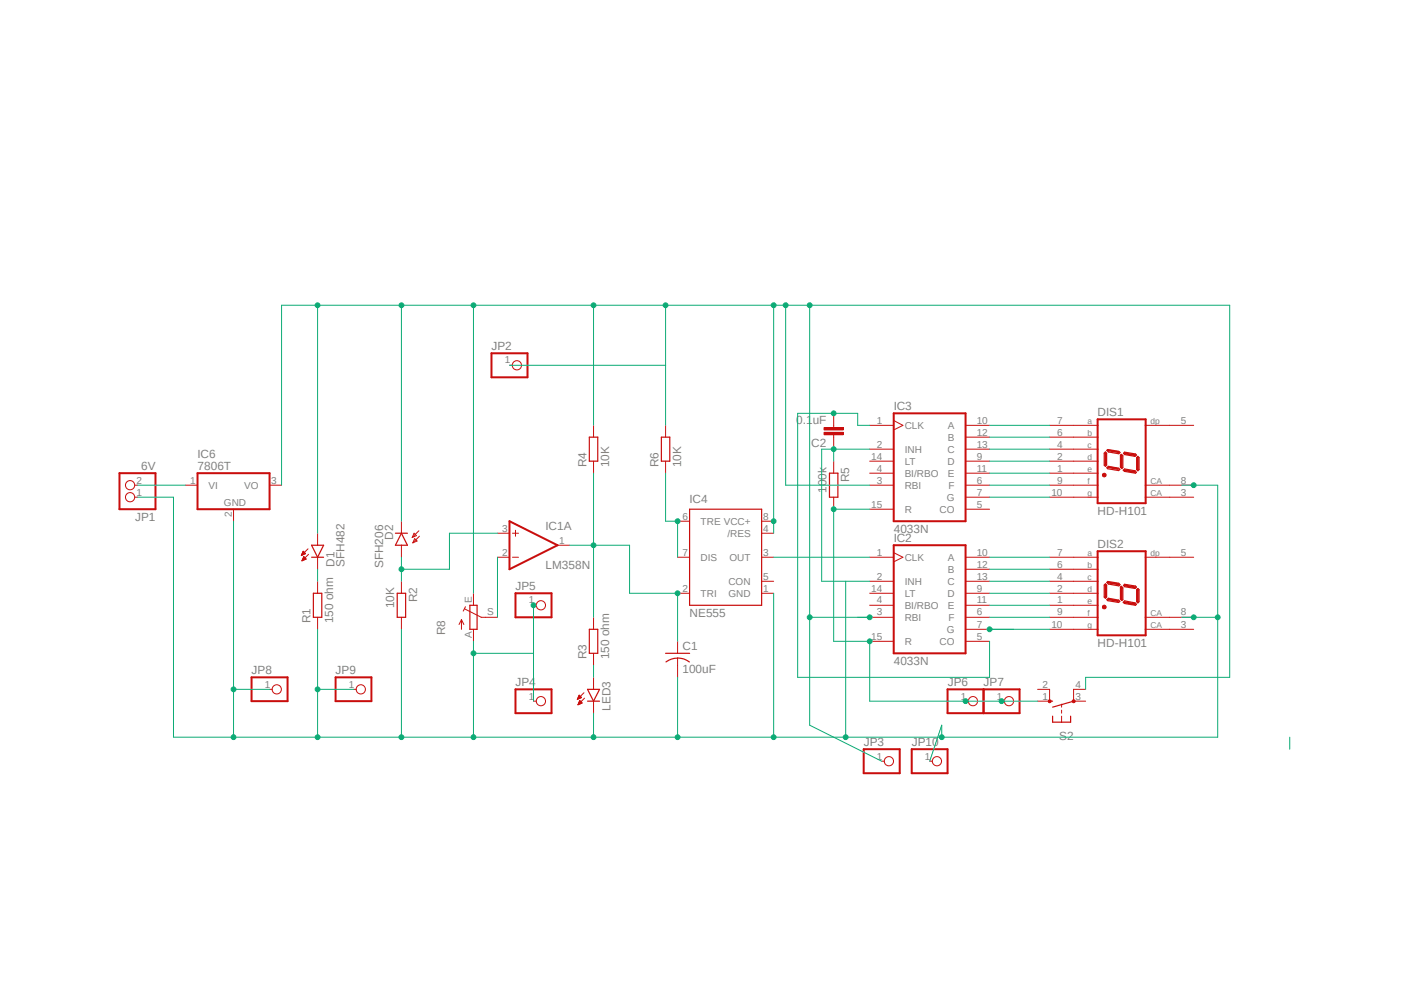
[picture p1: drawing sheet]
<svg xmlns="http://www.w3.org/2000/svg" width="297mm" height="210mm" viewBox="0 0 297 210" stroke-linecap="round" stroke-linejoin="round" font-family="sans-serif">
<path d="M24.1 63.5l248.8 100.3M272.9 63.5l-248.8 100.3" fill="none" stroke="#fff" stroke-width=".21"/>
<path d="M189.1 87.4h15.2v22.8h-15.2zM107.8 110.2l10.1 5.1-10.1 5.1zM189.1 115.3h15.2v22.9h-15.2z" fill="none" stroke="#c90d0c" stroke-width=".42"/>
<g fill="none" stroke="#c90d0c" stroke-width=".21">
<path d="M125.6 90v2.5M125.6 97.5v2.6M140.8 90v2.5M140.8 97.5v2.6M176.4 90v.4M176.4 91.9v.6M176.4 97.5v2.6M184 90h5.1M184 95h5.1M184 97.5h5.1M189.1 88.9l1.9 1.1-1.9 .9M204.3 90h5"/>
<path d="M204.3 95h5M204.3 97.5h5M204.3 92.5h5M63.8 117.5h.1M63.8 117.4h.2M63.8 117.3h.3M63.8 117.2h.5M63.9 117.1h.7M63.9 118.5h.2M63.9 118.4h.4M64 116.9h.5M64 118.4h.5"/>
<path d="M64 116.8h.4M64 118.3h.7M64.1 116.8h.2M64.1 118.2h.6M64.1 116.7h.1M64.1 118.1h.5M64.1 116.6l.5 .5-.8 .4zM64.1 118h.4M64.2 117.9h.2M64.2 117.8h.1M64.2 117.7h.1M64.3 117.7l-.4 .9"/>
<path d="M64.3 117.7l.5 .5-.9 .4M65.2 116.1l-1.4 1.4M65.3 117.2l-1.4 1.4M67.2 112.8v2.5M67.2 117.9v2.5M84.9 110.2v2.6M84.9 115.3v2.6M87.6 112.8l.5 .5-.9 .4zM87.7 113.9l.5 .5-.9 .4zM88.6 112.3l-1.4 1.4M88.7 113.4l-1.4 1.4M105.2 112.8h2.6"/>
<path d="M105.2 117.9h2.6M108.4 112.8h1.3M108.4 117.9h1.3M109.1 112.1v1.3M117.9 115.3h2.6M143.3 117.9h2.6M143.3 110.2h2.6M161.1 112.8h2.6M161.1 117.9h2.6M161.1 110.2h2.6M176.4 105.2v2.5M184 117.9h5.1"/>
<path d="M184 102.6h5.1M184 100.1h5.1M184 107.7h5.1M189.1 116.9l1.9 1-1.9 .9M204.3 117.9h5M204.3 102.6h5M204.3 100.1h5M204.3 107.7h5M204.3 105.2h5M67.2 122.9v2.6M67.2 130.6v2.5M84.9 122.9v2.6"/>
<path d="M84.9 130.6v2.5M125.6 130.6v2.5M125.6 138.2v2.5M143.3 125.5h2.6M143.3 135.6v2.6M143.3 139.2v4.1M161.1 122.9h2.6M161.1 125.5h2.6M184 122.9h5.1M184 130.6h5.1M184 128h5.1M184 135.6h5.1"/>
<path d="M184 125.5h5.1M204.3 122.9h5M204.3 130.6h5M204.3 128h5M204.3 135.6h5M204.3 133.1h5M204.3 125.5h5M204.3 120.4h5M122.2 147.8h.1M122.2 147.7h.4M122.3 147.7h.5M122.3 147.6h.6"/>
<path d="M122.3 149h.1M122.3 147.5h.7M122.3 147.4h.6M122.3 148.9h.3M122.4 147.3h.4M122.4 148.8h.5M122.4 147.2h.3M122.4 148.7h.7M122.4 148.6h.7M122.5 147.2h.1M122.5 148.5h.5M122.5 147l.5 .5-.9 .4z"/>
<path d="M122.5 148.5h.4M122.6 148.4h.3M122.6 148.3h.2M122.6 148.2l-.3 .9M122.6 148.2l.5 .5-.8 .4M122.6 148.2h.1M123.5 146.5l-1.4 1.4M123.7 147.7l-1.4 1.4M125.6 143.3v2.5M125.6 148.3v2.5"/>
</g>
<g fill="none" stroke="#c90d0c" stroke-width=".25">
<path d="M124.7 92.5h1.7v5h-1.7zM139.9 92.5h1.8v5h-1.8zM65.9 115.3h2.6l-1.3 2.6zM65.9 117.9h2.6M83.7 112.8h2.5M84.9 112.8l1.3 2.5h-2.5zM145.9 107.7h15.2v20.3h-15.2zM175.5 100.1h1.7v5.1h-1.7zM66.3 125.5h1.8v5.1h-1.8zM84 125.5h1.8v5.1h-1.8zM124.7 133.1h1.7v5.1h-1.7zM140.8 138.2h5.1"/>
<path d="M143.3 139.1a4 4 0 0 1 2.5 .9M143.3 139.2a4.1 4.1 0 0 0-2.4 .8M124.3 145.8h2.5l-1.2 2.5zM124.3 148.3h2.5"/>
</g>
<path d="M174.3 90.4h4.1v.5h-4.1z" fill-rule="evenodd" fill="#c90d0c"/>
<path d="M174.3 90.4h4.1v.5h-4.1z" fill="none" stroke="#c90d0c" stroke-width=".21"/>
<path d="M174.3 91.4h4.1v.5h-4.1z" fill-rule="evenodd" fill="#c90d0c"/>
<g fill="none" stroke="#c90d0c" stroke-width=".21">
<path d="M174.3 91.4h4.1v.5h-4.1zM176.4 87.4v2.6M176.4 92.5v2.5M28.5 105.2h.6M28.5 102.6h.6M222 145.8v2.5M224.6 148.9v.7M224.6 150.2v.6M224.6 151.5v1.2M227.1 145.8v2.5"/>
<circle cx="27.5" cy="102.6" r=".98"/>
<circle cx="27.5" cy="105.2" r=".98"/>
</g>
<path d="M25.3 100.1h7.6v7.6h-7.6z" fill="none" stroke="#c90d0c" stroke-width=".42"/>
<path d="M222 148.3h.7M222.7 151.5v1.2h3.8v-1.2M227.1 148.3l-4.4 1.3" fill="none" stroke="#c90d0c" stroke-width=".25"/>
<path d="M226.9 148.1h.5v.4h-.5l-.1-.2z" fill-rule="evenodd" fill="#c90d0c"/>
<path d="M226.9 148.1h.5v.4h-.5l-.1-.2z" fill="none" stroke="#c90d0c" stroke-width=".21"/>
<path d="M221.8 148.1h.5v.4h-.5z" fill-rule="evenodd" fill="#c90d0c"/>
<g fill="none" stroke="#c90d0c" stroke-width=".21">
<path d="M107.8 77.3h.5M227.1 97.5h5.2M227.1 92.5h5.2M227.1 90h5.2M227.1 95h5.2M242.2 90h5.2M39.2 102.6h2.6M49.4 107.7v2.5M57 102.6h2.6M227.1 102.6h5.2M227.1 105.2h5.2M227.1 100.1h5.2"/>
<path d="M242.2 102.6h5.2M242.2 105.2h5.2M97.6 131.1v2M97.6 131.1l-.5 1M97.6 131.1l.5 1M98.3 128.8l3.5 1.8h3.4M98.5 128.3l-.5 .9M100.2 125.5v2.5M100.2 133.1v2.5M112.9 128h.5M112.9 148.3h.5M219.5 148.3h2.5"/>
<path d="M219.5 145.8h2.5M221.8 148.1h.5v.4h-.5zM227.1 148.3h2.6M227.1 145.8h2.6M186.5 161h.6M196.7 161h.5"/>
<circle cx="109.3" cy="77.3" r=".98"/>
<circle cx="114.4" cy="128" r=".98"/>
<circle cx="114.4" cy="148.3" r=".98"/>
<circle cx="188" cy="161" r=".98"/>
<circle cx="198.2" cy="161" r=".98"/>
</g>
<path d="M233.6 95.8l.2-.2 .3 .2v2.6l-.3 .2-.2-.2zM234.1 95.2l.3-.1 2.3 .4 .2 .2-.2 .3-2.2-.4zM234.1 98.9l.4-.3 2.1 .4 .3 .3-.3 .2-2.2-.4zM237.2 96.1l.3 .3v2.5l-.2 .2-.3-.3v-2.5zM237.6 99.4l.3-.2 2.2 .4 .3 .3-.2 .2-2.3-.4zM237.7 95.9l.2-.3 2.3 .4 .2 .2-.3 .3-2.2-.4zM240.5 96.8l.2-.3 .3 .3v2.5l-.3 .3-.2-.3zM99.4 128h1.5v5.1h-1.5z" fill="none" stroke="#c90d0c" stroke-width=".25"/>
<g fill="none" stroke="#c90d0c" stroke-width=".42">
<path d="M104 74.7h7.6v5.1h-7.6zM232.2 88.7h10.2v17.7h-10.2zM233.8 95.9v2.4M234.4 95.2l2.2 .4M234.5 98.8l2 .4M237.3 96.3v2.5M237.9 99.4l2.2 .4M237.9 95.9l2.2 .4M240.7 96.8v2.5M41.8 100.1h15.2v7.6h-15.2zM109.1 125.5h7.6v5.1h-7.6zM109.1 145.8h7.6v5h-7.6z"/>
<path d="M182.7 158.5h7.6v5h-7.6zM192.9 158.5h7.5v5h-7.5z"/>
</g>
<path d="M233.6 100.3v.3" fill="none" stroke="#c90d0c" stroke-width=".34"/>
<path d="M233.3 100.2l.3-.1 .3 .1 .1 .3-.1 .3-.3 .1-.3-.1-.1-.3h.5l-.1 .1-.4-.1z" fill-rule="evenodd" fill="#c90d0c"/>
<g fill="none" stroke="#c90d0c" stroke-width=".21">
<path d="M222 90h5.1M222 97.5h5.1M222 92.5h5.1M222 95h5.1M247.4 90h5.1M222 102.6h5.1M222 105.2h5.1M222 100.1h5.1M227.1 117.9h5.2M233.3 100.2l.3-.1 .3 .1 .1 .3-.1 .3-.3 .1-.3-.1-.1-.3h.5l-.1 .1-.4-.1zM242.2 117.9h5.2M247.4 102.6h5.1"/>
<path d="M247.4 105.2h5.1M227.1 133.1h5.2M227.1 130.6h5.2M227.1 125.5h5.2M227.1 120.4h5.2M227.1 122.9h5.2M227.1 128h5.2M242.2 133.1h5.2M242.2 130.6h5.2"/>
</g>
<path d="M233.6 128.3v.2" fill="none" stroke="#c90d0c" stroke-width=".34"/>
<path d="M233.6 123.7l.2-.2 .3 .2v2.6l-.3 .2-.2-.2zM234.1 126.8l.4-.3 2.1 .4 .3 .3-.3 .2-2.2-.4zM234.4 123l2.3 .4 .2 .3-.2 .2-2.2-.4-.4-.3zM237.2 124l.3 .3v2.5l-.2 .2-.3-.3v-2.5zM237.6 127.4l.3-.3 2.2 .4 .3 .3-.2 .2-2.3-.4zM237.7 123.8l.2-.2 2.3 .4 .2 .2-.3 .3-2.2-.4zM240.5 124.7l.2-.2 .3 .2v2.6l-.3 .2-.2-.2z" fill="none" stroke="#c90d0c" stroke-width=".25"/>
<path d="M232.2 116.6h10.2v17.8h-10.2zM233.8 123.8v2.4M234.4 123.2l2.2 .4M234.5 126.7l2 .4M237.3 124.2v2.5M237.9 127.4l2.2 .4M237.9 123.8l2.2 .4M240.7 124.7v2.6" fill="none" stroke="#c90d0c" stroke-width=".42"/>
<path d="M233.3 128.1l.3-.1 .3 .1 .1 .3-.1 .3h-.6l-.1-.3 .4-.1 .1 .1h-.5z" fill-rule="evenodd" fill="#c90d0c"/>
<g fill="none" stroke="#c90d0c" stroke-width=".21">
<path d="M222 117.9h5.1M247.4 117.9h5.1M222 130.6h5.1M222 125.5h5.1M222 120.4h5.1M222 133.1h5.1M222 122.9h5.1M222 128h5.1M233.3 128.1l.3-.1 .3 .1 .1 .3-.1 .3h-.6l-.1-.3 .4-.1 .1 .1h-.5zM247.4 130.6h5.1M247.4 133.1h5.1M57 145.8h.6"/>
<path d="M74.8 145.8h.6M204.3 148.3h.6M211.9 148.3h.6"/>
<circle cx="58.5" cy="145.8" r=".98"/>
<circle cx="76.3" cy="145.8" r=".98"/>
<circle cx="205.8" cy="148.3" r=".98"/>
<circle cx="213.4" cy="148.3" r=".98"/>
</g>
<path d="M53.2 143.3h7.6v5h-7.6zM71 143.3h7.6v5h-7.6zM200.4 145.8h15.3v5h-15.3zM208.1 145.8v5" fill="none" stroke="#c90d0c" stroke-width=".42"/>
<path d="M209.3 117.9h12.7M209.3 125.5h12.7M209.3 128h12.7M209.3 120.4h12.7M209.3 122.9h12.7M209.3 130.6h12.7M209.3 133.1h12.7" fill="none" stroke="#0dab76" stroke-width=".21"/>
<circle cx="209.3" cy="133.1" r=".51" fill="#0dab76"/>
<g fill="none" stroke="#0dab76" stroke-width=".21">
<path d="M163.7 64.6v48.2M209.3 90h12.7M209.3 92.5h12.7M209.3 95h12.7M209.3 97.5h12.7M209.3 100.1h12.7M209.3 102.6h12.7"/>
<circle cx="209.3" cy="133.1" r=".51"/>
</g>
<circle cx="163.7" cy="110.2" r=".51" fill="#0dab76"/>
<g fill="none" stroke="#0dab76" stroke-width=".21">
<path d="M67.2 64.6v48.2M260.1 64.6h-200.5v38"/>
<circle cx="163.7" cy="110.2" r=".51"/>
</g>
<circle cx="67.2" cy="64.6" r=".51" fill="#0dab76"/>
<g fill="none" stroke="#0dab76" stroke-width=".21">
<path d="M84.9 64.6v45.6"/>
<circle cx="67.2" cy="64.6" r=".51"/>
</g>
<circle cx="84.9" cy="64.6" r=".51" fill="#0dab76"/>
<g fill="none" stroke="#0dab76" stroke-width=".21">
<path d="M100.2 64.6v60.9"/>
<circle cx="84.9" cy="64.6" r=".51"/>
</g>
<circle cx="100.2" cy="64.6" r=".51" fill="#0dab76"/>
<g fill="none" stroke="#0dab76" stroke-width=".21">
<path d="M125.6 64.6v25.4"/>
<circle cx="100.2" cy="64.6" r=".51"/>
</g>
<circle cx="125.6" cy="64.6" r=".51" fill="#0dab76"/>
<circle cx="125.6" cy="64.6" r=".51" fill="none" stroke="#0dab76" stroke-width=".21"/>
<circle cx="140.8" cy="64.6" r=".51" fill="#0dab76"/>
<g fill="none" stroke="#0dab76" stroke-width=".21">
<path d="M140.8 64.6v12.7M166.2 64.6v38h17.8"/>
<circle cx="140.8" cy="64.6" r=".51"/>
</g>
<circle cx="166.2" cy="64.6" r=".51" fill="#0dab76"/>
<g fill="none" stroke="#0dab76" stroke-width=".21">
<path d="M171.3 64.6v66M260.1 64.6v78.7h-30.4"/>
<circle cx="166.2" cy="64.6" r=".51"/>
</g>
<circle cx="171.3" cy="64.6" r=".51" fill="#0dab76"/>
<circle cx="171.3" cy="64.6" r=".51" fill="none" stroke="#0dab76" stroke-width=".21"/>
<circle cx="163.7" cy="64.6" r=".51" fill="#0dab76"/>
<g fill="none" stroke="#0dab76" stroke-width=".21">
<path d="M107.8 77.3h33v12.7M181.4 130.6h2.6M229.7 143.3v2.5"/>
<circle cx="163.7" cy="64.6" r=".51"/>
</g>
<circle cx="184" cy="130.6" r=".51" fill="#0dab76"/>
<g fill="none" stroke="#0dab76" stroke-width=".21">
<path d="M184 130.6h-12.7v22.8"/>
<circle cx="184" cy="130.6" r=".51"/>
</g>
<circle cx="171.3" cy="130.6" r=".51" fill="#0dab76"/>
<g fill="none" stroke="#0dab76" stroke-width=".21">
<path d="M143.3 125.5v10.1M171.3 153.4l15.2 7.6"/>
<circle cx="171.3" cy="130.6" r=".51"/>
</g>
<circle cx="143.3" cy="125.5" r=".51" fill="#0dab76"/>
<g fill="none" stroke="#0dab76" stroke-width=".21">
<path d="M120.5 115.3h12.7v10.2h10.1"/>
<circle cx="143.3" cy="125.5" r=".51"/>
</g>
<circle cx="125.6" cy="115.3" r=".51" fill="#0dab76"/>
<g fill="none" stroke="#0dab76" stroke-width=".21">
<path d="M29.1 102.6h10.1M84.9 117.9v2.5M125.6 100.1v30.5M67.2 120.4v2.5"/>
<circle cx="125.6" cy="115.3" r=".51"/>
</g>
<circle cx="84.9" cy="120.4" r=".51" fill="#0dab76"/>
<g fill="none" stroke="#0dab76" stroke-width=".21">
<path d="M29.1 105.2h7.6v50.7h142.2M49.4 110.2v35.6M105.2 112.8h-10.1v7.6h-10.2v2.5M105.2 117.9v12.7M163.7 117.9h20.3M125.6 140.7v2.6"/>
<circle cx="84.9" cy="120.4" r=".51"/>
</g>
<circle cx="49.4" cy="155.9" r=".51" fill="#0dab76"/>
<g fill="none" stroke="#0dab76" stroke-width=".21">
<path d="M84.9 133.1v22.8M49.4 145.8v10.1"/>
<circle cx="49.4" cy="155.9" r=".51"/>
</g>
<circle cx="84.9" cy="155.9" r=".51" fill="#0dab76"/>
<g fill="none" stroke="#0dab76" stroke-width=".21">
<path d="M67.2 133.1v12.7"/>
<circle cx="84.9" cy="155.9" r=".51"/>
</g>
<circle cx="67.2" cy="155.9" r=".51" fill="#0dab76"/>
<circle cx="67.2" cy="155.9" r=".51" fill="none" stroke="#0dab76" stroke-width=".21"/>
<circle cx="100.2" cy="155.9" r=".51" fill="#0dab76"/>
<g fill="none" stroke="#0dab76" stroke-width=".21">
<path d="M100.2 135.6v20.3M67.2 145.8v10.1M125.6 150.8v5.1"/>
<circle cx="100.2" cy="155.9" r=".51"/>
</g>
<circle cx="125.6" cy="155.9" r=".51" fill="#0dab76"/>
<g fill="none" stroke="#0dab76" stroke-width=".21">
<path d="M143.3 143.3v12.6"/>
<circle cx="125.6" cy="155.9" r=".51"/>
</g>
<circle cx="143.3" cy="155.9" r=".51" fill="#0dab76"/>
<g fill="none" stroke="#0dab76" stroke-width=".21">
<path d="M163.7 125.5v30.4"/>
<circle cx="143.3" cy="155.9" r=".51"/>
</g>
<circle cx="163.7" cy="155.9" r=".51" fill="#0dab76"/>
<g fill="none" stroke="#0dab76" stroke-width=".21">
<path d="M184 122.9h-5.1v33h20.3"/>
<circle cx="163.7" cy="155.9" r=".51"/>
</g>
<circle cx="178.9" cy="155.9" r=".51" fill="#0dab76"/>
<g fill="none" stroke="#0dab76" stroke-width=".21">
<path d="M250 102.6h7.6v28M250 130.6h2.5M199.2 155.9h58.4"/>
<circle cx="178.9" cy="155.9" r=".51"/>
</g>
<circle cx="257.6" cy="130.6" r=".51" fill="#0dab76"/>
<g fill="none" stroke="#0dab76" stroke-width=".21">
<path d="M112.9 128v10.2h-12.7M252.5 130.6h5.1"/>
<circle cx="257.6" cy="130.6" r=".51"/>
</g>
<circle cx="100.2" cy="138.2" r=".51" fill="#0dab76"/>
<g fill="none" stroke="#0dab76" stroke-width=".21">
<path d="M112.9 128v20.3"/>
<circle cx="100.2" cy="138.2" r=".51"/>
</g>
<circle cx="112.9" cy="128" r=".51" fill="#0dab76"/>
<g fill="none" stroke="#0dab76" stroke-width=".21">
<path d="M184 95h-7.6v2.5"/>
<circle cx="112.9" cy="128" r=".51"/>
</g>
<circle cx="176.4" cy="95" r=".51" fill="#0dab76"/>
<g fill="none" stroke="#0dab76" stroke-width=".21">
<path d="M176.4 95h-2.6v27.9h5.1M199.2 155.9v-2.5l-2.5 7.6"/>
<circle cx="176.4" cy="95" r=".51"/>
</g>
<circle cx="199.2" cy="155.9" r=".51" fill="#0dab76"/>
<circle cx="199.2" cy="155.9" r=".51" fill="none" stroke="#0dab76" stroke-width=".21"/>
<circle cx="252.5" cy="102.6" r=".51" fill="#0dab76"/>
<circle cx="252.5" cy="102.6" r=".51" fill="none" stroke="#0dab76" stroke-width=".21"/>
<circle cx="252.5" cy="130.6" r=".51" fill="#0dab76"/>
<g fill="none" stroke="#0dab76" stroke-width=".21">
<path d="M257.6 130.6v25.3M49.4 145.8h7.6"/>
<circle cx="252.5" cy="130.6" r=".51"/>
</g>
<circle cx="49.4" cy="145.8" r=".51" fill="#0dab76"/>
<g fill="none" stroke="#0dab76" stroke-width=".21">
<path d="M67.2 145.8h7.6"/>
<circle cx="49.4" cy="145.8" r=".51"/>
</g>
<circle cx="67.2" cy="145.8" r=".51" fill="#0dab76"/>
<g fill="none" stroke="#0dab76" stroke-width=".21">
<path d="M184 107.7h-7.6v27.9"/>
<circle cx="67.2" cy="145.8" r=".51"/>
</g>
<circle cx="176.4" cy="107.7" r=".51" fill="#0dab76"/>
<g fill="none" stroke="#0dab76" stroke-width=".21">
<path d="M176.4 135.6h7.6v12.7h20.3M211.9 148.3h7.6"/>
<circle cx="176.4" cy="107.7" r=".51"/>
</g>
<circle cx="184" cy="135.6" r=".51" fill="#0dab76"/>
<g fill="none" stroke="#0dab76" stroke-width=".21">
<path d="M204.3 148.3h7.6"/>
<circle cx="184" cy="135.6" r=".51"/>
</g>
<circle cx="204.3" cy="148.3" r=".51" fill="#0dab76"/>
<circle cx="204.3" cy="148.3" r=".51" fill="none" stroke="#0dab76" stroke-width=".21"/>
<circle cx="211.9" cy="148.3" r=".51" fill="#0dab76"/>
<g fill="none" stroke="#0dab76" stroke-width=".21">
<path d="M184 90h-2.6v-2.6h-12.7v55.9"/>
<circle cx="211.9" cy="148.3" r=".51"/>
</g>
<circle cx="176.4" cy="87.4" r=".51" fill="#0dab76"/>
<g fill="none" stroke="#0dab76" stroke-width=".21">
<path d="M140.8 100.1v10.1h2.5M209.3 135.6v7.7h-40.6M272.8 155.9v2.6"/>
<circle cx="176.4" cy="87.4" r=".51"/>
</g>
<circle cx="143.3" cy="110.2" r=".51" fill="#0dab76"/>
<g fill="none" stroke="#0dab76" stroke-width=".21">
<path d="M143.3 110.2v7.7M209.3 105.2h12.7"/>
<circle cx="143.3" cy="110.2" r=".51"/>
</g>
<g font-size="2.5" fill="#808080">
<text x="104" y="74.1">JP2</text>
<text x="168.4" y="89.6">0.1uF</text>
<text x="189.1" y="86.8">IC3</text>
<text x="232.2" y="88.1">DIS1</text>
<text x="171.6" y="94.6">C2</text>
<text x="29.8" y="99.3">6V</text>
<text x="41.8" y="99.4">7806T</text>
<text x="41.8" y="96.9">IC6</text>
<text x="124.1" y="98.8" transform="rotate(-90 124.1 98.8)">R4</text>
<text x="128.9" y="98.8" transform="rotate(-90 128.9 98.8)">10K</text>
<text x="139.3" y="98.8" transform="rotate(-90 139.3 98.8)">R6</text>
<text x="144.1" y="98.8" transform="rotate(-90 144.1 98.8)">10K</text>
<text x="145.9" y="106.4">IC4</text>
<text x="174.8" y="104.3" transform="rotate(-90 174.8 104.3)">100k</text>
<text x="179.6" y="102" transform="rotate(-90 179.6 102)">R5</text>
<text x="28.6" y="110.1">JP1</text>
<text x="115.4" y="112.1">IC1A</text>
<text x="189.1" y="112.8">4033N</text>
<text x="232.2" y="109">HD-H101</text>
<text x="70.7" y="119.9" transform="rotate(-90 70.7 119.9)">D1</text>
<text x="72.9" y="119.9" transform="rotate(-90 72.9 119.9)">SFH482</text>
<text x="83.1" y="114.2" transform="rotate(-90 83.1 114.2)">D2</text>
<text x="189.1" y="114.7">IC2</text>
<text x="232.2" y="116">DIS2</text>
<text x="81" y="120.2" transform="rotate(-90 81 120.2)">SFH206</text>
<text x="109.1" y="124.8">JP5</text>
<text x="115.4" y="120.4">LM358N</text>
<text x="65.7" y="131.8" transform="rotate(-90 65.7 131.8)">R1</text>
<text x="70.5" y="131.8" transform="rotate(-90 70.5 131.8)">150 ohm</text>
<text x="83.4" y="128.7" transform="rotate(-90 83.4 128.7)">10K</text>
<text x="88.2" y="127.4" transform="rotate(-90 88.2 127.4)">R2</text>
<text x="145.9" y="130.6">NE555</text>
<text x="94.2" y="134.4" transform="rotate(-90 94.2 134.4)">R8</text>
<text x="144.4" y="137.5">C1</text>
<text x="232.2" y="136.9">HD-H101</text>
<text x="53.2" y="142.6">JP8</text>
<text x="71" y="142.6">JP9</text>
<text x="124.1" y="139.4" transform="rotate(-90 124.1 139.4)">R3</text>
<text x="128.9" y="139.4" transform="rotate(-90 128.9 139.4)">150 ohm</text>
<text x="144.4" y="142.4">100uF</text>
<text x="189.1" y="140.7">4033N</text>
<text x="109.1" y="145.2">JP4</text>
<text x="200.5" y="145.2">JP6</text>
<text x="208.1" y="145.2">JP7</text>
<text x="129.1" y="150.3" transform="rotate(-90 129.1 150.3)">LED3</text>
<text x="182.7" y="157.8">JP3</text>
<text x="192.9" y="157.8">JP10</text>
<text x="224.1" y="156.4">S2</text>
</g>
<g font-size="2.1" fill="#808080">
<text x="106.8" y="76.9">1</text>
<text x="185.5" y="89.6">1</text>
<text x="206.6" y="89.6">10</text>
<text x="223.6" y="89.6">7</text>
<text x="249.8" y="89.6">5</text>
<text x="185.5" y="94.7">2</text>
<text x="191.4" y="90.7">CLK</text>
<text x="191.4" y="95.8">INH</text>
<text x="200.4" y="95.8">C</text>
<text x="200.5" y="90.7">A</text>
<text x="200.5" y="93.3">B</text>
<text x="206.6" y="92.1">12</text>
<text x="206.6" y="94.7">13</text>
<text x="223.6" y="92.1">6</text>
<text x="223.6" y="94.7">4</text>
<text x="184.3" y="97.2">14</text>
<text x="185.5" y="99.7">4</text>
<text x="191.4" y="100.8">BI/RBO</text>
<text x="191.4" y="98.3">LT</text>
<text x="200.4" y="98.3">D</text>
<text x="200.5" y="100.8">E</text>
<text x="206.6" y="97.2">9</text>
<text x="206.6" y="99.7">11</text>
<text x="223.6" y="97.2">2</text>
<text x="223.6" y="99.7">1</text>
<text x="28.9" y="104.8">1</text>
<text x="28.9" y="102.3">2</text>
<text x="40.2" y="102.3">1</text>
<text x="44.1" y="103.4">VI</text>
<text x="47.4" y="106.9">GND</text>
<text x="51.6" y="103.4">VO</text>
<text x="57.4" y="102.3">3</text>
<text x="184.3" y="107.4">15</text>
<text x="185.5" y="102.3">3</text>
<text x="191.4" y="103.4">RBI</text>
<text x="200.3" y="105.9">G</text>
<text x="200.6" y="103.4">F</text>
<text x="206.6" y="107.4">5</text>
<text x="206.6" y="102.3">6</text>
<text x="206.6" y="104.8">7</text>
<text x="222.4" y="104.8">10</text>
<text x="223.6" y="102.3">9</text>
<text x="249.8" y="104.8">3</text>
<text x="249.8" y="102.3">8</text>
<text x="49" y="109.3" transform="rotate(-90 49 109.3)">2</text>
<text x="106.3" y="112.4">3</text>
<text x="144.4" y="109.9">6</text>
<text x="148.2" y="111">TRE VCC+</text>
<text x="153.9" y="113.5">/RES</text>
<text x="161.5" y="109.9">8</text>
<text x="161.5" y="112.4">4</text>
<text x="191.4" y="108.5">R</text>
<text x="198.8" y="108.5">CO</text>
<text x="106.3" y="117.5">2</text>
<text x="118.3" y="115">1</text>
<text x="144.4" y="117.5">7</text>
<text x="148.2" y="118.6">DIS</text>
<text x="154.3" y="118.6">OUT</text>
<text x="161.5" y="117.5">3</text>
<text x="185.5" y="117.5">1</text>
<text x="191.4" y="118.6">CLK</text>
<text x="200.5" y="118.6">A</text>
<text x="206.6" y="117.5">10</text>
<text x="223.6" y="117.5">7</text>
<text x="249.8" y="117.5">5</text>
<text x="144.4" y="125.1">2</text>
<text x="154.1" y="123.7">CON</text>
<text x="161.5" y="125.1">1</text>
<text x="161.5" y="122.6">5</text>
<text x="184.3" y="125.1">14</text>
<text x="185.5" y="122.6">2</text>
<text x="191.4" y="123.7">INH</text>
<text x="200.4" y="123.7">C</text>
<text x="200.5" y="121.2">B</text>
<text x="206.6" y="125.1">9</text>
<text x="206.6" y="120.1">12</text>
<text x="206.6" y="122.6">13</text>
<text x="223.6" y="125.1">2</text>
<text x="223.6" y="120.1">6</text>
<text x="223.6" y="122.6">4</text>
<text x="99.8" y="127.6" transform="rotate(-90 99.8 127.6)">E</text>
<text x="103.1" y="130.2">S</text>
<text x="111.9" y="127.6">1</text>
<text x="148.2" y="126.2">TRI</text>
<text x="154.1" y="126.2">GND</text>
<text x="185.5" y="130.2">3</text>
<text x="185.5" y="127.6">4</text>
<text x="191.4" y="131.3">RBI</text>
<text x="191.4" y="128.8">BI/RBO</text>
<text x="191.4" y="126.2">LT</text>
<text x="200.4" y="126.2">D</text>
<text x="200.5" y="128.8">E</text>
<text x="200.6" y="131.3">F</text>
<text x="206.6" y="130.2">6</text>
<text x="206.6" y="127.6">11</text>
<text x="223.6" y="130.2">9</text>
<text x="223.6" y="127.6">1</text>
<text x="249.8" y="130.2">8</text>
<text x="99.8" y="134.8" transform="rotate(-90 99.8 134.8)">A</text>
<text x="184.3" y="135.3">15</text>
<text x="191.4" y="136.4">R</text>
<text x="198.8" y="136.4">CO</text>
<text x="200.3" y="133.9">G</text>
<text x="206.6" y="135.3">5</text>
<text x="206.6" y="132.7">7</text>
<text x="222.4" y="132.7">10</text>
<text x="249.8" y="132.7">3</text>
<text x="56" y="145.4">1</text>
<text x="73.8" y="145.4">1</text>
<text x="111.9" y="148">1</text>
<text x="203.3" y="148">1</text>
<text x="210.9" y="148">1</text>
<text x="220.5" y="148">1</text>
<text x="220.5" y="145.4">2</text>
<text x="227.5" y="148">3</text>
<text x="227.5" y="145.4">4</text>
<text x="185.5" y="160.7">1</text>
<text x="195.7" y="160.7">1</text>
</g>
<g font-size="1.8" fill="#808080">
<text x="230" y="89.7">a</text>
<text x="243.4" y="89.7">dp</text>
<text x="230" y="92.2">b</text>
<text x="230" y="94.7">c</text>
<text x="230" y="97.3">d</text>
<text x="230" y="99.8">e</text>
<text x="230" y="102.4">f</text>
<text x="230" y="104.9">g</text>
<text x="243.4" y="104.9">CA</text>
<text x="243.4" y="102.4">CA</text>
<text x="230" y="117.6">a</text>
<text x="243.4" y="117.6">dp</text>
<text x="230" y="120.1">b</text>
<text x="230" y="122.7">c</text>
<text x="230" y="125.2">d</text>
<text x="230" y="127.8">e</text>
<text x="230" y="130.3">f</text>
<text x="243.4" y="130.3">CA</text>
<text x="230" y="132.8">g</text>
<text x="243.4" y="132.8">CA</text>
</g>
</svg>
